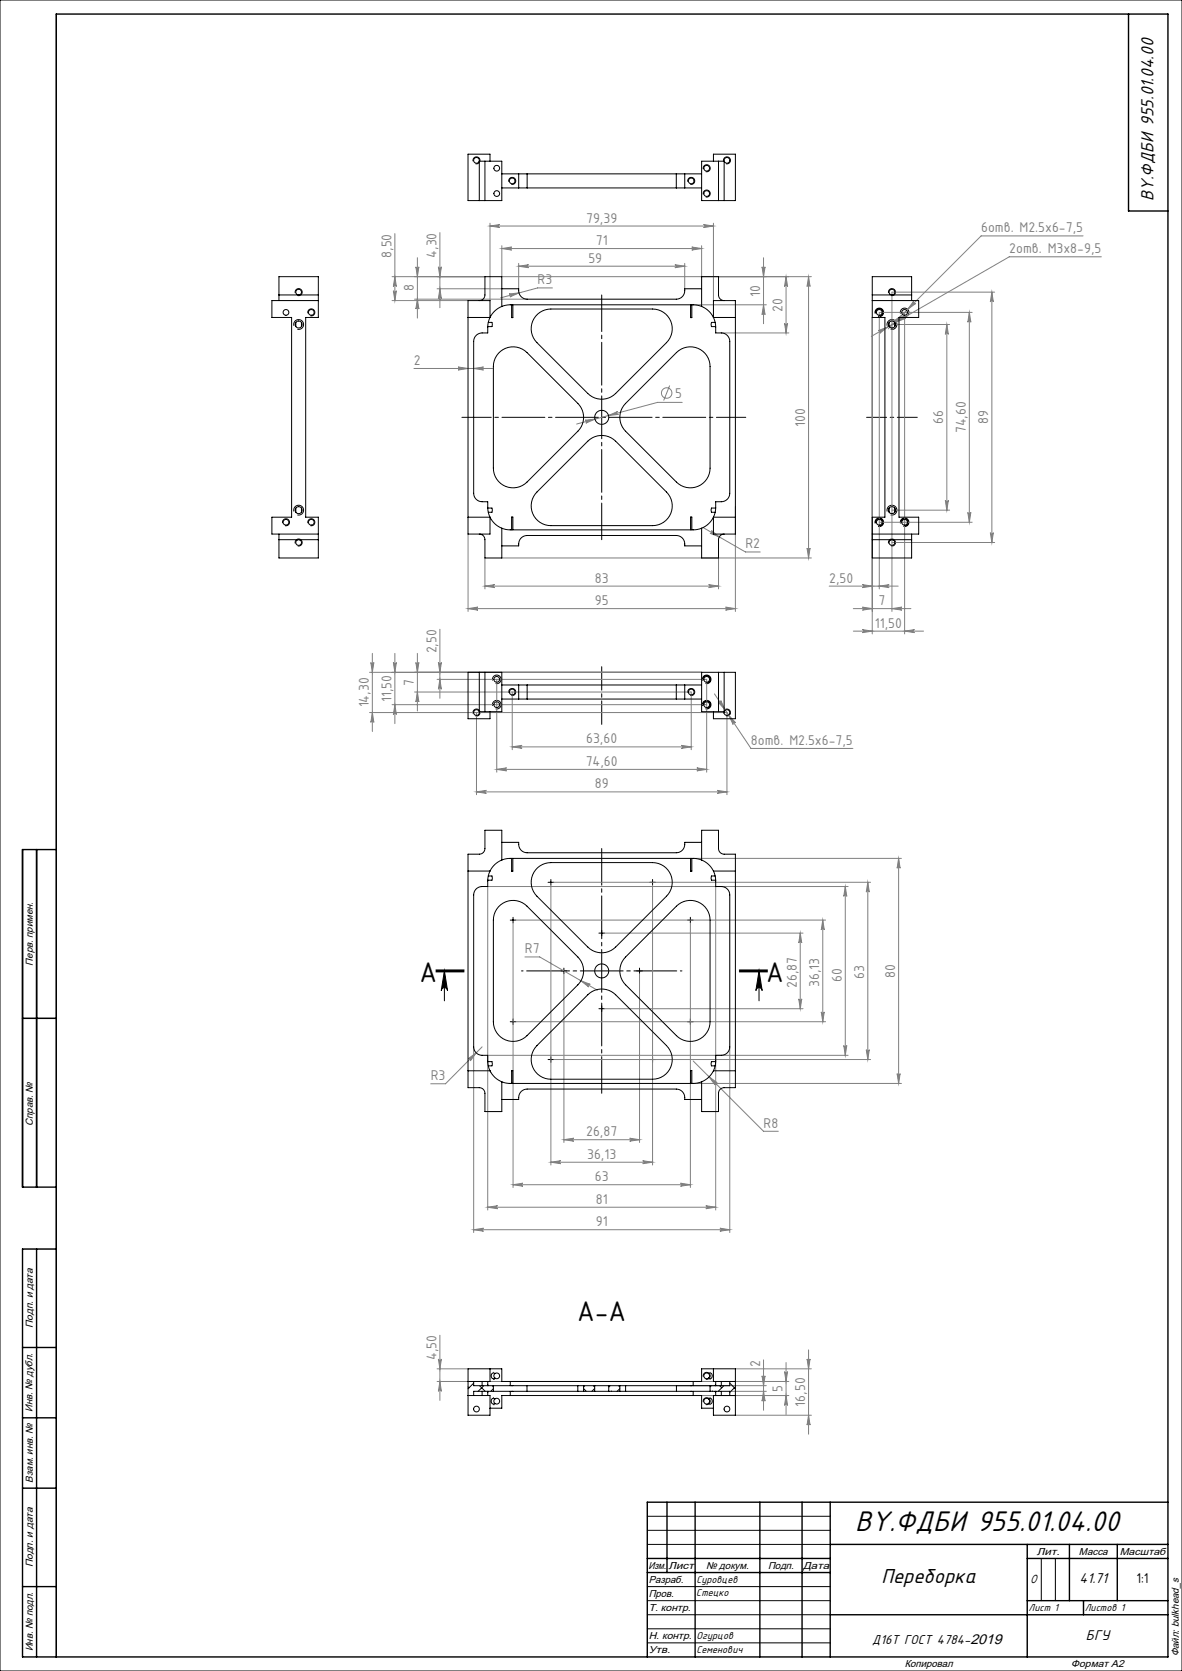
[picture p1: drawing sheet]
<svg xmlns="http://www.w3.org/2000/svg" width="420mm" height="594mm" viewBox="0 0 420 594" stroke-linecap="round" stroke-linejoin="round" font-family="sans-serif">
<g fill="none" stroke="#808080" stroke-width=".36">
<path d="M174.1 79.4v27.4M250 79.8l3.5 .6-3.5 .5a.54 .54 0 0 0 .5-.5 .54 .54 0 0 0-.5-.6zM253.5 79.4v27.4M139.3 98.4h33M140.3 98.4l.5 3.5a.54 .54 0 0 0-.5-.6 .54 .54 0 0 0-.5 .6zM140.3 83v23.8M147.8 94.9a.54 .54 0 0 0 .5 .5 .54 .54 0 0 0 .5-.5l-.5 3.5zM148.3 91.6v21.5M155.8 94.9a.54 .54 0 0 0 .5 .5 .54 .54 0 0 0 .5-.5l-.5 3.5zM156.3 82.7v26.7M174.1 80.4h79.4M174.1 80.4l3.5-.6a.54 .54 0 0 0-.5 .6 .54 .54 0 0 0 .5 .5z"/>
<path d="M178.3 88.3l3.5-.5a.54 .54 0 0 0-.5 .6 .54 .54 0 0 0 .5 .5zM178.3 87.4v10.9l110 .1M178.3 88.4h71M184.3 93.6v9M184.3 94.6h59M184.3 94.6l3.5-.5a.54 .54 0 0 0-.5 .5 .54 .54 0 0 0 .5 .6zM239.8 94.1l3.5 .5-3.5 .6a.54 .54 0 0 0 .5-.6 .54 .54 0 0 0-.5-.5zM243.3 93.6v9M245.8 87.8l3.5 .5-3.5 .6a.54 .54 0 0 0 .5-.5 .54 .54 0 0 0-.5-.6zM249.3 87.4v10.9M270.8 94.9a.54 .54 0 0 0 .5 .5 .54 .54 0 0 0 .5-.5l-.5 3.5zM271.3 91.6v23.5"/>
<path d="M279.3 98.4v19.9M279.3 98.4l.5 3.5a.54 .54 0 0 0-.5-.6 .54 .54 0 0 0-.5 .6zM287.3 98.4l.5 3.5a.54 .54 0 0 0-.5-.6 .54 .54 0 0 0-.5 .6zM287.3 98.4v99.9M384.9 83.9h-36.3l-33 33M391.3 91.3h-32.7l-49 28.3M139.3 106.8h27M139.8 103.3a.54 .54 0 0 0 .5 .6 .54 .54 0 0 0 .5-.6l-.5 3.5zM147.3 106.4h40M148.3 106.3l.5 3.6a.54 .54 0 0 0-.5-.6 .54 .54 0 0 0-.5 .6zM155.3 102.7h23M156.3 102.7l.5 3.5a.54 .54 0 0 0-.5-.6 .54 .54 0 0 0-.5 .6z"/>
<path d="M180.9 104.5l3.5-.4-3.2 1.5a.54 .54 0 0 0 .3-.7 .54 .54 0 0 0-.6-.4zM196.3 102.4h-5.3l-13.1 3.5M246.3 108.4h26M256.3 118.3h24M271.3 108.4l.5 3.5a.54 .54 0 0 0-.5-.6 .54 .54 0 0 0-.5 .6zM278.8 114.9a.54 .54 0 0 0 .5 .5 .54 .54 0 0 0 .5-.5l-.5 3.4zM309.9 112.9v112.5M312.1 117.5l3.3-1.3-2.7 2.2a.54 .54 0 0 0 .1-.7 .54 .54 0 0 0-.7-.2zM316.9 115.4h20.5M317.5 114.2l2.9-2.1-2.1 2.9a.54 .54 0 0 0-.1-.8 .54 .54 0 0 0-.7 0zM318.5 114.5l2.7-2.2a.54 .54 0 0 0-.2 .7 .54 .54 0 0 0 .8 .2zM321.4 111.1v114.3"/>
<path d="M324.6 107.1a.54 .54 0 0 0 0 .8 .54 .54 0 0 0 .8 0l-2.9 2.1zM336.4 115.4v66M336.4 115.4l.6 3.5a.54 .54 0 0 0-.6-.6 .54 .54 0 0 0-.5 .6zM344.4 111.1v74.6M344.4 111.1l.6 3.5a.54 .54 0 0 0-.6-.6 .54 .54 0 0 0-.5 .6zM345.4 111.1h-33v98.3M352.4 103.9l.6 3.5a.54 .54 0 0 0-.6-.6 .54 .54 0 0 0-.5 .6zM352.4 103.9v88.9M353.4 103.9h-36.5v113.4M147.1 131h27.9M162.8 130.5l3.5 .5-3.5 .5a.54 .54 0 0 0 .5-.5 .54 .54 0 0 0-.5-.5zM168.3 131l3.5-.5a.54 .54 0 0 0-.5 .5 .54 .54 0 0 0 .5 .5z"/>
<path d="M238 137.1l-2.2 5.3M207.9 149.4l3.5-.4-3.2 1.4a.54 .54 0 0 0 .3-.6 .54 .54 0 0 0-.6-.4zM216.2 147.7l3.3-1.4a.54 .54 0 0 0-.4 .6 .54 .54 0 0 0 .6 .4zM242.4 143h-8.8l-28.7 7.7M335.9 177.9a.54 .54 0 0 0 .5 .5 .54 .54 0 0 0 .6-.5l-.6 3.5zM166.3 189.9v27.5M172.3 198.4v10.9M178.3 198.3h110M249.7 187.5l15.2 8.7h5.2M252.8 188.6l2.8 2.2-3.3-1.2a.54 .54 0 0 0 .7-.2 .54 .54 0 0 0-.2-.8zM255.3 198.4v10.9M261.3 180.1v37.3"/>
<path d="M286.8 194.8a.54 .54 0 0 0 .5 .6 .54 .54 0 0 0 .5-.6l-.5 3.5zM312.4 185.7h33M316.9 181.4h20.5M316.9 192.8h36.5M343.9 182.1a.54 .54 0 0 0 .5 .6 .54 .54 0 0 0 .6-.6l-.6 3.5zM351.9 189.3a.54 .54 0 0 0 .5 .6 .54 .54 0 0 0 .6-.6l-.6 3.5zM166.3 216.4l3.5-.6a.54 .54 0 0 0-.5 .5 .54 .54 0 0 0 .5 .6zM166.3 216.4h95M172.3 208.4h83M172.3 208.4l3.5-.6a.54 .54 0 0 0-.5 .6 .54 .54 0 0 0 .5 .5zM251.8 207.8l3.5 .6-3.5 .5a.54 .54 0 0 0 .5-.5 .54 .54 0 0 0-.5-.6zM257.8 215.8l3.5 .6-3.5 .5a.54 .54 0 0 0 .5-.6 .54 .54 0 0 0-.5-.5z"/>
<path d="M294.6 208.4h24.6M303.2 216.4h20.5M306.4 207.8l3.5 .6-3.5 .5a.54 .54 0 0 0 .6-.5 .54 .54 0 0 0-.6-.6zM306.4 215.8l3.5 .6-3.5 .5a.54 .54 0 0 0 .5-.5 .54 .54 0 0 0-.5-.6zM312.4 208.4l3.5-.6a.54 .54 0 0 0-.5 .6 .54 .54 0 0 0 .5 .5zM316.9 216.4l3.5-.6a.54 .54 0 0 0-.5 .6 .54 .54 0 0 0 .5 .5zM131.3 239h118M131.8 235.5a.54 .54 0 0 0 .5 .5 .54 .54 0 0 0 .5-.5l-.5 3.5zM132.3 232.3v27.7M139.8 235.5a.54 .54 0 0 0 .5 .5 .54 .54 0 0 0 .5-.5l-.5 3.5zM140.3 232.3v24.9M147.8 235.5a.54 .54 0 0 0 .5 .5 .54 .54 0 0 0 .5-.5l-.5 3.5z"/>
<path d="M148.3 232.3v20.4M155.8 235.5a.54 .54 0 0 0 .5 .5 .54 .54 0 0 0 .5-.5l-.5 3.5zM156.3 223.7v24.5M303.2 224.4h25M306.4 223.8l3.5 .6-3.5 .5a.54 .54 0 0 0 .5-.5 .54 .54 0 0 0-.5-.6zM321.4 224.4l3.5-.6a.54 .54 0 0 0-.5 .6 .54 .54 0 0 0 .5 .5zM131.3 253.3h127v29.2M132.3 253.3l.5 3.5a.54 .54 0 0 0-.5-.5 .54 .54 0 0 0-.5 .5zM139.3 250.5h111.8M140.3 250.5l.5 3.5a.54 .54 0 0 0-.5-.5 .54 .54 0 0 0-.5 .5zM147.3 246h98.3v20.5M148.3 246l.5 3.5a.54 .54 0 0 0-.5-.5 .54 .54 0 0 0-.5 .5z"/>
<path d="M155.3 241.5h95.8v33M156.3 241.5l.5 3.5a.54 .54 0 0 0-.5-.5 .54 .54 0 0 0-.5 .5zM169.3 253.3v29.2M176.5 241.5v33M182 246v20.5M253.9 246.7l12.9 19.3h36.3M255.2 249.6a.54 .54 0 0 0 .8 .2 .54 .54 0 0 0 .1-.8l1.5 3.3zM259 254.3l2.4 2.6a.54 .54 0 0 0-.7-.1 .54 .54 0 0 0-.2 .7zM176.5 273.5h74.6M176.5 273.5l3.5-.5a.54 .54 0 0 0-.5 .5 .54 .54 0 0 0 .5 .5zM182 265.5l3.5-.5a.54 .54 0 0 0-.5 .5 .54 .54 0 0 0 .5 .5zM182 265.5h63.6"/>
<path d="M242.1 265l3.5 .5-3.5 .5a.54 .54 0 0 0 .5-.5 .54 .54 0 0 0-.5-.5zM247.6 273l3.5 .5-3.5 .5a.54 .54 0 0 0 .5-.5 .54 .54 0 0 0-.5-.5zM169.3 281.5l3.5-.5a.54 .54 0 0 0-.5 .5 .54 .54 0 0 0 .5 .5zM169.3 281.5h89M254.8 281l3.5 .5-3.5 .5a.54 .54 0 0 0 .5-.5 .54 .54 0 0 0-.5-.5zM195.7 314.6v99.5M196.8 313.6h112.5M231.9 314.6v99.5M246.3 305.1h74M254.3 315.2v114.9M300.4 315.1v60M300.4 315.1l.5 3.5a.54 .54 0 0 0-.5-.5 .54 .54 0 0 0-.6 .5z"/>
<path d="M301.4 315.1l-128.1 .1v114.9M308.4 313.6l.5 3.5a.54 .54 0 0 0-.5-.5 .54 .54 0 0 0-.6 .5zM308.4 313.6v63M319.3 305.1v80M319.3 305.1l.5 3.5a.54 .54 0 0 0-.5-.5 .54 .54 0 0 0-.5 .5zM182.3 328.1v94M183.3 327.1h110.1M214.8 331.7h70.6M245.3 328.1v94M284.4 331.7v26.9M284.4 331.7l.5 3.5a.54 .54 0 0 0-.5-.5 .54 .54 0 0 0-.6 .5zM292.4 327.1l.5 3.5a.54 .54 0 0 0-.5-.5 .54 .54 0 0 0-.6 .5z"/>
<path d="M292.4 327.1v36.1M186.5 340.2h5.3l20.5 11.8M200.4 346.1v60M206.4 348.6l3.3 1.3a.54 .54 0 0 0-.7 .2 .54 .54 0 0 0 .2 .8zM214.8 358.6h70.6M227.2 346.1v60M283.8 355.1a.54 .54 0 0 0 .6 .5 .54 .54 0 0 0 .5-.5l-.5 3.5zM291.8 359.7a.54 .54 0 0 0 .6 .5 .54 .54 0 0 0 .5-.5l-.5 3.5zM166.3 376.4l2.9-2.1-2.1 2.8a.54 .54 0 0 0 0-.7 .54 .54 0 0 0-.8 0zM168.3 372.1v66M171.3 372.1l-13 13.2h-5.3M173.3 375.1h128.1"/>
<path d="M183.3 363.2h110.1M196.8 376.6h112.5M246.3 377.1l25 25h5.3M259.3 372.1v66M299.8 371.6a.54 .54 0 0 0 .6 .5 .54 .54 0 0 0 .5-.5l-.5 3.5zM307.8 373.1a.54 .54 0 0 0 .6 .5 .54 .54 0 0 0 .5-.5l-.5 3.5zM246.3 385.1h74M252 382.8l2.8 2.1a.54 .54 0 0 0-.7 0 .54 .54 0 0 0 0 .7zM318.8 381.6a.54 .54 0 0 0 .5 .5 .54 .54 0 0 0 .5-.5l-.5 3.5zM195.7 413.1h36.2M195.7 413.1l3.5-.5a.54 .54 0 0 0-.5 .5 .54 .54 0 0 0 .5 .6zM200.4 405.1h26.8"/>
<path d="M200.4 405.1l3.5-.5a.54 .54 0 0 0-.5 .5 .54 .54 0 0 0 .5 .6zM223.7 404.6l3.5 .5-3.5 .6a.54 .54 0 0 0 .6-.6 .54 .54 0 0 0-.6-.5zM228.4 412.6l3.5 .5-3.5 .6a.54 .54 0 0 0 .5-.6 .54 .54 0 0 0-.5-.5zM168.3 437.1h91M168.3 437.1l3.5-.5a.54 .54 0 0 0-.5 .5 .54 .54 0 0 0 .5 .6zM173.3 429.1h81M173.3 429.1l3.5-.5a.54 .54 0 0 0-.5 .5 .54 .54 0 0 0 .5 .6zM182.3 421.1h63M182.3 421.1l3.5-.5a.54 .54 0 0 0-.5 .5 .54 .54 0 0 0 .5 .6zM241.8 420.6l3.5 .5-3.5 .6a.54 .54 0 0 0 .5-.6 .54 .54 0 0 0-.5-.5zM250.8 428.6l3.5 .5-3.5 .6a.54 .54 0 0 0 .5-.6 .54 .54 0 0 0-.5-.5zM255.8 436.6l3.5 .5-3.5 .6a.54 .54 0 0 0 .5-.6 .54 .54 0 0 0-.5-.5z"/>
<path d="M156.3 474.6v23.2M287.3 479.9v29.9M155.3 486.6h11M155.3 491.1h23M155.8 483.1a.54 .54 0 0 0 .5 .5 .54 .54 0 0 0 .5-.5l-.5 3.5zM156.3 491.1l.5 3.5a.54 .54 0 0 0-.5-.5 .54 .54 0 0 0-.5 .5zM240.4 492.6h31.9M249.3 496.1h31M249.3 491.1h31M259.3 494.6h13M261.3 486.6h27M270.8 489.1a.54 .54 0 0 0 .5 .5 .54 .54 0 0 0 .5-.5l-.5 3.5z"/>
<path d="M271.3 494.6l.5 3.5a.54 .54 0 0 0-.5-.5 .54 .54 0 0 0-.5 .5zM271.3 483.4v17.9M278.8 487.6a.54 .54 0 0 0 .5 .5 .54 .54 0 0 0 .5-.5l-.5 3.5zM279.3 484.3v18.5M279.3 496.1l.5 3.5a.54 .54 0 0 0-.5-.5 .54 .54 0 0 0-.5 .5zM286.8 483.1a.54 .54 0 0 0 .5 .5 .54 .54 0 0 0 .5-.5l-.5 3.5zM261.3 503.1h27M287.3 503.1l.5 3.5a.54 .54 0 0 0-.5-.5 .54 .54 0 0 0-.5 .5z"/>
<circle cx="236.9" cy="139.7" r="1.86"/>
</g>
<g fill="none" stroke="#000" stroke-width=".36">
<path d="M0 0h420v594h-420zM20 5v584M170.3 57.8l-.8 .4h-.5M170.5 57.3a1.25 1.25 0 0 0-1.2-1.5 1.25 1.25 0 0 0-1.2 1.5M257.1 57.3a1.25 1.25 0 0 1 1.1-1.5 1.25 1.25 0 0 1 1.4 1.3 1.25 1.25 0 0 1-1.6 1.1M180.8 64.6a1.25 1.25 0 0 1 1.1-1.5 1.25 1.25 0 0 1 1.4 1.3 1.25 1.25 0 0 1-1.6 1.1M244.4 64.6a1.25 1.25 0 0 1 1.1-1.5 1.25 1.25 0 0 1 1.4 1.3 1.25 1.25 0 0 1-1.6 1.1M249.9 60.1a1.25 1.25 0 0 1 1.1-1.5 1.25 1.25 0 0 1 1.4 1.3 1.25 1.25 0 0 1-1.6 1.1M249.9 69.1a1.25 1.25 0 0 1 1.1-1.5 1.25 1.25 0 0 1 1.3 1.3 1.25 1.25 0 0 1-1.5 1.1M104.4 115.8a1.75 1.75 0 0 1 1.6-2.2 1.75 1.75 0 0 1 1.9 1.9 1.75 1.75 0 0 1-2.2 1.5M104.9 104.2a1.25 1.25 0 0 1 1.1-1.6 1.25 1.25 0 0 1 1.4 1.4 1.25 1.25 0 0 1-1.6 1.1M109.4 111.4a1.25 1.25 0 0 1 1.1-1.6 1.25 1.25 0 0 1 1.4 1.4 1.25 1.25 0 0 1-1.6 1.1"/>
<path d="M311 111.4a1.53 1.53 0 0 1 1.3-1.9 1.53 1.53 0 0 1 1.7 1.7 1.53 1.53 0 0 1-2 1.3M311.2 111.4a1.25 1.25 0 0 1 1.1-1.6 1.25 1.25 0 0 1 1.4 1.4 1.25 1.25 0 0 1-1.6 1.1M315.2 115.8a1.75 1.75 0 0 1 1.6-2.2 1.75 1.75 0 0 1 1.9 1.9 1.75 1.75 0 0 1-2.2 1.5M315.7 104.2a1.25 1.25 0 0 1 1.1-1.6 1.25 1.25 0 0 1 1.4 1.4 1.25 1.25 0 0 1-1.6 1.1M320 111.4a1.52 1.52 0 0 1 1.3-1.9 1.52 1.52 0 0 1 1.7 1.7 1.52 1.52 0 0 1-2 1.3M100.4 186a1.25 1.25 0 0 1 1.1-1.6 1.25 1.25 0 0 1 1.4 1.4 1.25 1.25 0 0 1-1.6 1.1M104.4 181.8a1.75 1.75 0 0 1 1.6-2.2 1.75 1.75 0 0 1 1.9 1.9 1.75 1.75 0 0 1-2.2 1.5M104.9 193.2a1.25 1.25 0 0 1 1.1-1.6 1.25 1.25 0 0 1 1.4 1.4 1.25 1.25 0 0 1-1.6 1.1M109.4 186a1.25 1.25 0 0 1 1.1-1.6 1.25 1.25 0 0 1 1.4 1.4 1.25 1.25 0 0 1-1.6 1.1M311 186.1a1.52 1.52 0 0 1 1.3-2 1.52 1.52 0 0 1 1.7 1.7 1.52 1.52 0 0 1-2 1.3M311.2 186a1.25 1.25 0 0 1 1.1-1.6 1.25 1.25 0 0 1 1.4 1.4 1.25 1.25 0 0 1-1.6 1.1M315.2 181.8a1.75 1.75 0 0 1 1.6-2.2 1.75 1.75 0 0 1 1.9 1.9 1.75 1.75 0 0 1-2.2 1.5"/>
<path d="M315.7 193.2a1.25 1.25 0 0 1 1.1-1.6 1.25 1.25 0 0 1 1.4 1.4 1.25 1.25 0 0 1-1.6 1.1M320 186.1a1.52 1.52 0 0 1 1.3-2 1.52 1.52 0 0 1 1.7 1.7 1.52 1.52 0 0 1-2 1.3M320.2 186a1.25 1.25 0 0 1 1.1-1.6 1.25 1.25 0 0 1 1.4 1.4 1.25 1.25 0 0 1-1.6 1.1M168.1 253.6a1.25 1.25 0 0 1 1.1-1.6 1.25 1.25 0 0 1 1.4 1.4 1.25 1.25 0 0 1-1.6 1.1M175 241.9a1.52 1.52 0 0 1 1.4-1.9 1.52 1.52 0 0 1 1.6 1.6 1.52 1.52 0 0 1-1.9 1.4M175 250.9a1.53 1.53 0 0 1 1.4-1.9 1.53 1.53 0 0 1 1.6 1.6 1.53 1.53 0 0 1-1.9 1.4M180.8 246.3a1.25 1.25 0 0 1 1.1-1.6 1.25 1.25 0 0 1 1.4 1.4 1.25 1.25 0 0 1-1.6 1.1M244.4 246.3a1.25 1.25 0 0 1 1.1-1.6 1.25 1.25 0 0 1 1.4 1.4 1.25 1.25 0 0 1-1.6 1.1M249.6 241.9a1.52 1.52 0 0 1 1.4-1.9 1.52 1.52 0 0 1 1.6 1.6 1.52 1.52 0 0 1-1.9 1.4M249.6 250.9a1.52 1.52 0 0 1 1.4-1.9 1.52 1.52 0 0 1 1.6 1.6 1.52 1.52 0 0 1-1.9 1.4M249.9 250.8a1.25 1.25 0 0 1 1.1-1.6 1.25 1.25 0 0 1 1.4 1.4 1.25 1.25 0 0 1-1.6 1.1M249.9 241.8a1.25 1.25 0 0 1 1.1-1.6 1.25 1.25 0 0 1 1.4 1.4 1.25 1.25 0 0 1-1.6 1.1"/>
<path d="M257.1 253v.6M257.3 252.5a1.25 1.25 0 0 1 2.2 .4 1.25 1.25 0 0 1-1.5 1.6M194.7 313.6h2M195.7 312.6v2M230.9 313.6h2M231.9 312.6v2M181.3 327.1h2M182.3 326.1v2M212.8 331.7h2M213.8 330.7v2M244.3 327.1h2M245.3 326.1v2"/>
<path d="M154.9 345.5h10zM154.9 345.1h10M154.9 344.8h10M157.9 345.1l1.1 7a1.12 1.12 0 0 0-1.1-1 1.12 1.12 0 0 0-1.1 1zM157.9 345.1v10.7M199.4 345.1h2M200.4 344.1v2M212.8 358.6h2M213.8 357.6v2M226.2 345.1h2M227.2 344.1v2M262.7 345.1h10"/>
<path d="M262.7 344.8h10M262.7 345.5h10M269.7 345.1v10.7M269.7 345.1l1.1 7a1.12 1.12 0 0 0-1.1-1 1.12 1.12 0 0 0-1.1 1zM8 362h12M181.3 363.2h2M182.3 362.2v2M194.7 376.6h2M195.7 375.6v2M230.9 376.6h2M231.9 375.6v2M244.3 363.2h2"/>
<path d="M245.3 362.2v2M174.4 381.2h.1M253.2 381.2h.1M175.3 490.3h.1M175.3 499.3h.1M175.3 487.8h.1M175.3 496.8h.1M249.9 498.4a1.25 1.25 0 0 1 1.1-1.6 1.25 1.25 0 0 1 1.4 1.4 1.25 1.25 0 0 1-1.6 1.1M249.9 489.4a1.25 1.25 0 0 1 1.1-1.6 1.25 1.25 0 0 1 1.4 1.4 1.25 1.25 0 0 1-1.6 1.1M252.3 487.8h.1M252.3 490.3h.1M252.3 496.8h.1"/>
<path d="M252.3 499.3h.1M230 539h65M230 544h65M230 549h65M370 554v15M375 554v15M230 564h65M230 569h65M230 579h65M230 574h65M230 584h65"/>
</g>
<path d="M213.8 257.5v-20.5" fill="none" stroke="#000" stroke-width=".36" stroke-dasharray="15.2 1.3 1.3 1.3" stroke-dashoffset="6.9"/>
<path d="M213.8 191.9v-87M213.8 301.6v87" fill="none" stroke="#000" stroke-width=".36" stroke-dasharray="15.2 1.3 1.3 1.3" stroke-dashoffset="2.2"/>
<path d="M164.1 148.4h100.9" fill="none" stroke="#000" stroke-width=".36" stroke-dasharray="15.2 1.3 1.3 1.3" stroke-dashoffset="4.8"/>
<path d="M325.9 148.4h-18" fill="none" stroke="#000" stroke-width=".36" stroke-dasharray="15.2 1.3 1.3 1.3" stroke-dashoffset="8.1"/>
<path d="M242.3 345.1h-57" fill="none" stroke="#000" stroke-width=".36" stroke-dasharray="15.2 1.3 1.3 1.3" stroke-dashoffset="-1.8"/>
<g fill="none" stroke="#000" stroke-width=".5">
<path d="M401 5v70h14M13 302v120M20 302h-12v120h12M8 362h12M13 444v145M20 444h-12v145h407v-584h-395v584M8 479h12M8 504h12M8 529h12M237 534v25M247 534v55M270 534v55"/>
<path d="M285 534v55M295 534v55M415 534h-185v55M230 554h65M230 559h65M295 549h120M365 549v40M365 554h50M380 549v20M397 549v20M8 564h12M295 574h120"/>
<path d="M365 569h50M385 569v5"/>
</g>
<path d="M269.7 345.1l1.1 7a1.12 1.12 0 0 0-1.1-1 1.12 1.12 0 0 0-1.1 1zM157.9 345.1l1.1 7a1.12 1.12 0 0 0-1.1-1 1.12 1.12 0 0 0-1.1 1z" fill="#000"/>
<g fill="#808080">
<path d="M207.9 149.4a.54 .54 0 0 1 .6 .4 .54 .54 0 0 1-.3 .6l3.2-1.4zM216.2 147.7l3.5-.4a.54 .54 0 0 1-.6-.4 .54 .54 0 0 1 .4-.6zM180.9 104.5a.54 .54 0 0 1 .6 .4 .54 .54 0 0 1-.3 .7l3.2-1.5zM178.3 88.3l3.5-.5a.54 .54 0 0 0-.5 .6 .54 .54 0 0 0 .5 .5zM245.8 87.8l3.5 .5-3.5 .6a.54 .54 0 0 0 .5-.5 .54 .54 0 0 0-.5-.6zM162.8 130.5l3.5 .5-3.5 .5a.54 .54 0 0 0 .5-.5 .54 .54 0 0 0-.5-.5zM168.3 131l3.5-.5a.54 .54 0 0 0-.5 .5 .54 .54 0 0 0 .5 .5zM252.8 188.6a.54 .54 0 0 1 .2 .8 .54 .54 0 0 1-.7 .2l3.3 1.2zM166.3 216.4l3.5-.6a.54 .54 0 0 0-.5 .5 .54 .54 0 0 0 .5 .6zM257.8 215.8l3.5 .6-3.5 .5a.54 .54 0 0 0 .5-.6 .54 .54 0 0 0-.5-.5zM312.1 117.5a.54 .54 0 0 1 .7 .2 .54 .54 0 0 1-.1 .7l2.7-2.2zM318.5 114.5l3.3-1.3a.54 .54 0 0 1-.8-.2 .54 .54 0 0 1 .2-.7zM317.5 114.2a.54 .54 0 0 1 .7 0 .54 .54 0 0 1 .1 .8l2.1-2.9zM324.6 107.1l-2.1 2.9 2.9-2.1a.54 .54 0 0 1-.8 0 .54 .54 0 0 1 0-.8zM255.2 249.6l2.4 2.7-1.5-3.3a.54 .54 0 0 1-.2 .8 .54 .54 0 0 1-.7-.2zM259 254.3l1.5 3.2a.54 .54 0 0 1 .2-.7 .54 .54 0 0 1 .7 .1zM182 265.5l3.5-.5a.54 .54 0 0 0-.5 .5 .54 .54 0 0 0 .5 .5zM242.1 265l3.5 .5-3.5 .5a.54 .54 0 0 0 .5-.5 .54 .54 0 0 0-.5-.5zM169.3 281.5l3.5-.5a.54 .54 0 0 0-.5 .5 .54 .54 0 0 0 .5 .5zM254.8 281l3.5 .5-3.5 .5a.54 .54 0 0 0 .5-.5 .54 .54 0 0 0-.5-.5zM252 382.8l2.1 2.8a.54 .54 0 0 1 0-.7 .54 .54 0 0 1 .7 0zM173.3 429.1l3.5-.5a.54 .54 0 0 0-.5 .5 .54 .54 0 0 0 .5 .6zM250.8 428.6l3.5 .5-3.5 .6a.54 .54 0 0 0 .5-.6 .54 .54 0 0 0-.5-.5zM166.3 376.4a.54 .54 0 0 1 .8 0 .54 .54 0 0 1 0 .7l2.1-2.8zM168.3 437.1l3.5-.5a.54 .54 0 0 0-.5 .5 .54 .54 0 0 0 .5 .6zM255.8 436.6l3.5 .5-3.5 .6a.54 .54 0 0 0 .5-.6 .54 .54 0 0 0-.5-.5zM206.4 348.6l2.8 2.3a.54 .54 0 0 1-.2-.8 .54 .54 0 0 1 .7-.2zM195.7 413.1l3.5-.5a.54 .54 0 0 0-.5 .5 .54 .54 0 0 0 .5 .6zM228.4 412.6l3.5 .5-3.5 .6a.54 .54 0 0 0 .5-.6 .54 .54 0 0 0-.5-.5zM200.4 405.1l3.5-.5a.54 .54 0 0 0-.5 .5 .54 .54 0 0 0 .5 .6zM223.7 404.6l3.5 .5-3.5 .6a.54 .54 0 0 0 .6-.6 .54 .54 0 0 0-.6-.5zM182.3 421.1l3.5-.5a.54 .54 0 0 0-.5 .5 .54 .54 0 0 0 .5 .6zM241.8 420.6l3.5 .5-3.5 .6a.54 .54 0 0 0 .5-.6 .54 .54 0 0 0-.5-.5z"/>
<path d="M174.1 80.4l3.5-.6a.54 .54 0 0 0-.5 .6 .54 .54 0 0 0 .5 .5zM250 79.8l3.5 .6-3.5 .5a.54 .54 0 0 0 .5-.5 .54 .54 0 0 0-.5-.6z"/>
<path d="M306.4 215.8l3.5 .6-3.5 .5a.54 .54 0 0 0 .5-.5 .54 .54 0 0 0-.5-.6zM316.9 216.4l3.5-.6a.54 .54 0 0 0-.5 .6 .54 .54 0 0 0 .5 .5zM306.4 223.8l3.5 .6-3.5 .5a.54 .54 0 0 0 .5-.5 .54 .54 0 0 0-.5-.6zM321.4 224.4l3.5-.6a.54 .54 0 0 0-.5 .6 .54 .54 0 0 0 .5 .5z"/>
<path d="M176.5 273.5l3.5-.5a.54 .54 0 0 0-.5 .5 .54 .54 0 0 0 .5 .5zM247.6 273l3.5 .5-3.5 .5a.54 .54 0 0 0 .5-.5 .54 .54 0 0 0-.5-.5z"/>
<path d="M312.4 208.4l3.5-.6a.54 .54 0 0 0-.5 .6 .54 .54 0 0 0 .5 .5zM306.4 207.8l3.5 .6-3.5 .5a.54 .54 0 0 0 .6-.5 .54 .54 0 0 0-.6-.6z"/>
<path d="M287.3 503.1l.5 3.5a.54 .54 0 0 0-.5-.5 .54 .54 0 0 0-.5 .5zM286.8 483.1a.54 .54 0 0 0 .5 .5 .54 .54 0 0 0 .5-.5l-.5 3.5z"/>
<path d="M318.8 381.6a.54 .54 0 0 0 .5 .5 .54 .54 0 0 0 .5-.5l-.5 3.5zM319.3 305.1l.5 3.5a.54 .54 0 0 0-.5-.5 .54 .54 0 0 0-.5 .5z"/>
<path d="M335.9 177.9a.54 .54 0 0 0 .5 .5 .54 .54 0 0 0 .6-.5l-.6 3.5zM336.4 115.4l.6 3.5a.54 .54 0 0 0-.6-.6 .54 .54 0 0 0-.5 .6zM299.8 371.6a.54 .54 0 0 0 .6 .5 .54 .54 0 0 0 .5-.5l-.5 3.5zM300.4 315.1l.5 3.5a.54 .54 0 0 0-.5-.5 .54 .54 0 0 0-.6 .5zM283.8 355.1a.54 .54 0 0 0 .6 .5 .54 .54 0 0 0 .5-.5l-.5 3.5zM284.4 331.7l.5 3.5a.54 .54 0 0 0-.5-.5 .54 .54 0 0 0-.6 .5zM279.3 496.1l.5 3.5a.54 .54 0 0 0-.5-.5 .54 .54 0 0 0-.5 .5zM278.8 487.6a.54 .54 0 0 0 .5 .5 .54 .54 0 0 0 .5-.5l-.5 3.5zM156.3 491.1l.5 3.5a.54 .54 0 0 0-.5-.5 .54 .54 0 0 0-.5 .5zM155.8 483.1a.54 .54 0 0 0 .5 .5 .54 .54 0 0 0 .5-.5l-.5 3.5z"/>
<path d="M343.9 182.1a.54 .54 0 0 0 .5 .6 .54 .54 0 0 0 .6-.6l-.6 3.5zM344.4 111.1l.6 3.5a.54 .54 0 0 0-.6-.6 .54 .54 0 0 0-.5 .6z"/>
<path d="M132.3 253.3l.5 3.5a.54 .54 0 0 0-.5-.5 .54 .54 0 0 0-.5 .5zM131.8 235.5a.54 .54 0 0 0 .5 .5 .54 .54 0 0 0 .5-.5l-.5 3.5zM140.3 250.5l.5 3.5a.54 .54 0 0 0-.5-.5 .54 .54 0 0 0-.5 .5zM139.8 235.5a.54 .54 0 0 0 .5 .5 .54 .54 0 0 0 .5-.5l-.5 3.5zM148.3 246l.5 3.5a.54 .54 0 0 0-.5-.5 .54 .54 0 0 0-.5 .5zM147.8 235.5a.54 .54 0 0 0 .5 .5 .54 .54 0 0 0 .5-.5l-.5 3.5z"/>
<path d="M140.3 98.4l.5 3.5a.54 .54 0 0 0-.5-.6 .54 .54 0 0 0-.5 .6zM139.8 103.3a.54 .54 0 0 0 .5 .6 .54 .54 0 0 0 .5-.6l-.5 3.5z"/>
<path d="M287.3 98.4l.5 3.5a.54 .54 0 0 0-.5-.6 .54 .54 0 0 0-.5 .6zM286.8 194.8a.54 .54 0 0 0 .5 .6 .54 .54 0 0 0 .5-.6l-.5 3.5z"/>
<path d="M155.8 94.9a.54 .54 0 0 0 .5 .5 .54 .54 0 0 0 .5-.5l-.5 3.5zM156.3 102.7l.5 3.5a.54 .54 0 0 0-.5-.6 .54 .54 0 0 0-.5 .6zM147.8 94.9a.54 .54 0 0 0 .5 .5 .54 .54 0 0 0 .5-.5l-.5 3.5zM148.3 106.3l.5 3.6a.54 .54 0 0 0-.5-.6 .54 .54 0 0 0-.5 .6zM270.8 94.9a.54 .54 0 0 0 .5 .5 .54 .54 0 0 0 .5-.5l-.5 3.5zM271.3 108.4l.5 3.5a.54 .54 0 0 0-.5-.6 .54 .54 0 0 0-.5 .6zM352.4 103.9l.6 3.5a.54 .54 0 0 0-.6-.6 .54 .54 0 0 0-.5 .6zM351.9 189.3a.54 .54 0 0 0 .5 .6 .54 .54 0 0 0 .6-.6l-.6 3.5zM292.4 327.1l.5 3.5a.54 .54 0 0 0-.5-.5 .54 .54 0 0 0-.6 .5zM291.8 359.7a.54 .54 0 0 0 .6 .5 .54 .54 0 0 0 .5-.5l-.5 3.5zM308.4 313.6l.5 3.5a.54 .54 0 0 0-.5-.5 .54 .54 0 0 0-.6 .5zM307.8 373.1a.54 .54 0 0 0 .6 .5 .54 .54 0 0 0 .5-.5l-.5 3.5zM270.8 489.1a.54 .54 0 0 0 .5 .5 .54 .54 0 0 0 .5-.5l-.5 3.5zM271.3 494.6l.5 3.5a.54 .54 0 0 0-.5-.5 .54 .54 0 0 0-.5 .5z"/>
<path d="M279.3 98.4l.5 3.5a.54 .54 0 0 0-.5-.6 .54 .54 0 0 0-.5 .6zM278.8 114.9a.54 .54 0 0 0 .5 .5 .54 .54 0 0 0 .5-.5l-.5 3.4z"/>
<path d="M155.8 235.5a.54 .54 0 0 0 .5 .5 .54 .54 0 0 0 .5-.5l-.5 3.5zM156.3 241.5l.5 3.5a.54 .54 0 0 0-.5-.5 .54 .54 0 0 0-.5 .5z"/>
<path d="M184.3 94.6l3.5-.5a.54 .54 0 0 0-.5 .5 .54 .54 0 0 0 .5 .6zM239.8 94.1l3.5 .5-3.5 .6a.54 .54 0 0 0 .5-.6 .54 .54 0 0 0-.5-.5z"/>
<path d="M172.3 208.4l3.5-.6a.54 .54 0 0 0-.5 .6 .54 .54 0 0 0 .5 .5zM251.8 207.8l3.5 .6-3.5 .5a.54 .54 0 0 0 .5-.5 .54 .54 0 0 0-.5-.6z"/>
</g>
<g fill="none" stroke="#000" stroke-width=".36">
<path d="M172.3 57.3h-2v14M172.3 57.3v14M172.3 57.3h6v14h-6M174.1 57.3v-2.5h-7.8v16.5h4M253.5 57.3v-2.5h7.8v16.5h-4M255.3 57.3h2v14M255.3 57.3v14M255.3 57.3h-6v14h6M170.3 71.3h2M178.3 61.8h6M178.3 66.8h6M184.3 61.8h3"/>
<path d="M184.3 66.8h3M184.3 61.8v5M187.3 61.8h53M187.3 66.8h53M187.3 61.8v5M240.3 61.8h3M240.3 66.8h3M240.3 61.8v5M243.3 61.8v5M243.3 61.8h6M243.3 66.8h6M255.3 71.3h2"/>
<path d="M99.1 104.8v2M99.1 104.8v-6.4h14v6.4M99.1 104.8h14M105.1 114.6v1.5M105.9 104.8a1.02 1.02 0 0 1-.6-1.5 1.02 1.02 0 0 1 1.7 0 1.02 1.02 0 0 1-.7 1.5M107.1 114.6v1.5M113.1 104.8v2M113.1 106.8h-16.5v6.1h7v71h-7v6h16.5M113.1 106.8v6.1h-4.5v71h4.5v6M166.3 112.9h7.8M170.3 106.9a2 2 0 0 0 2-2v-6.5h6v10.5M173.5 114.6h1.3l.2 .7-.2 .8h-1.5"/>
<path d="M174.1 112.9l-.7 2.1-.1 3.3a4.1 4.1 0 0 0-4.5 1.4l-.5 1.6v54.1a3 3 0 0 0 3 3h2l.1 3.3 .7 2.2M174.1 112.9v-6h-7.8v83h7.8v-6M178.3 108.9a8 8 0 0 0-4.2 4M178.3 102.7h6a3.1 3.1 0 0 0 3 3.7h53a3.1 3.1 0 0 0 3-3.7h6M178.3 108.9l3-.5h65l3 .5M181.8 108.4l.1 4.5h.3v-4.5M191 111.7a7.1 7.1 0 0 1 4.7-1.9h36.2a7 7 0 0 1 6.4 4.4 7 7 0 0 1-1.5 7.6l-18 18.1a7 7 0 0 1-9.9 0l-18.1-18.1a7 7 0 0 1 .2-10.1zM245.4 108.4l.1 4.5h.3v-4.5M249.3 108.9a8 8 0 0 1 4.2 4M253.5 112.9l.8 2.6v2.8a4.1 4.1 0 0 1 4.5 1.4l.5 1.6v54.1a3 3 0 0 1-3 3h-2v2.9l-.8 2.6M253.5 112.9v-6h7.8v83h-7.8v-6M253.5 112.9h7.8"/>
<path d="M254.1 114.6h-1.3l-.1 .7 .1 .8h1.5M257.3 106.9a2 2 0 0 1-2-2v-6.5h-6v10.5M309.9 104.8v2M309.9 106.8h16.5v6.1h-7v71h7v6h-16.5M309.9 106.8v6.1h4.5v71h-4.5v6M309.9 104.8v-6.4h14v6.4M309.9 104.8h14M315.9 114.6v1.5M316.7 104.8a1.02 1.02 0 0 1-.6-1.5 1.02 1.02 0 0 1 1.7 0 1.02 1.02 0 0 1-.6 1.5M317.9 114.6v1.5M323.9 104.8v2M177.1 125.6a7 7 0 0 1 10.2-.3l18 18.1a7 7 0 0 1 0 9.9l-18 18.1a7 7 0 0 1-7.7 1.5 7 7 0 0 1-4.3-6.5v-36.1a7 7 0 0 1 1.8-4.7z"/>
<path d="M240.4 125.3a7 7 0 0 1 7.6-1.5 7 7 0 0 1 4.3 6.5v36.1a7 7 0 0 1-4.3 6.5 7 7 0 0 1-7.6-1.5l-18.1-18.1a7 7 0 0 1 0-9.9zM190.8 174.9l18.1-18.1a7 7 0 0 1 9.9 0l18 18.1a7 7 0 0 1 1.5 7.6 7 7 0 0 1-6.4 4.4h-36.2a7 7 0 0 1-6.4-4.4 7 7 0 0 1 1.5-7.6zM99.1 189.9v2M99.1 191.9v6.4h14v-6.4M99.1 191.9h14M105.1 180.6v1.5M105.9 191.9a1.02 1.02 0 0 0-.6 1.5 1.02 1.02 0 0 0 1.7 0 1.02 1.02 0 0 0-.7-1.5M107.1 180.6v1.5M113.1 189.9v2M166.3 183.9h7.8M173.3 180.6h1.5l.2 .7-.2 .8h-1.3M174.1 183.9a8 8 0 0 0 4.2 3.9"/>
<path d="M178.3 187.8v10.6h-6v-6.5a2 2 0 0 0-2-2M178.3 194.1h6a3.1 3.1 0 0 1 3-3.7h53a3.1 3.1 0 0 1 3 3.7h6M178.3 187.8l3 .6h65l3-.6M181.8 188.4l.1-4.6h.3v4.6M245.4 188.4l.1-4.6h.3v4.6M249.3 187.8v10.6h6v-6.5a2 2 0 0 1 2-2M253.5 183.9a8 8 0 0 1-4.2 3.9M253.5 183.9h7.8M254.3 180.6h-1.5l-.1 .7 .1 .8h1.3M309.9 189.9v2M309.9 191.9v6.4h14v-6.4M309.9 191.9h14"/>
<path d="M315.9 180.6v1.5M316.7 191.9a1.02 1.02 0 0 0-.6 1.5 1.02 1.02 0 0 0 1.7 0 1.02 1.02 0 0 0-.6-1.5M317.9 180.6v1.5M323.9 189.9v2M170.3 239v14h2M170.3 239h2M170.3 239h-4v16.5h7.8v-2.5M172.3 239v14M172.3 239h6v14h-6M255.3 239h2M255.3 239v14M255.3 239h-6v14h6"/>
<path d="M257.3 239v14h-2M257.3 239h4v16.5h-7.8v-2.5M178.3 248.5h6M178.3 243.5h6M184.3 248.5h3M184.3 243.5h3M184.3 243.5v5M187.3 243.5v5M187.3 248.5h53M187.3 243.5h53M240.3 248.5h3M240.3 243.5h3"/>
<path d="M240.3 243.5v5M243.3 243.5v5M243.3 248.5h6M243.3 243.5h6M178.3 299.4h6a3.1 3.1 0 0 0 3 3.7h53a3.1 3.1 0 0 0 3-3.7h6M166.3 309.6h7.8M173.5 311.4h1.3l.2 .8-.2 .7h-1.5M174.1 309.6l-.7 2.2-.1 3.3a4.1 4.1 0 0 0-4.5 1.4l-.5 1.6v54a3 3 0 0 0 3 3h2l.1 3.4 .7 2.1M178.3 305.7v-10.6h-6v6.5a2 2 0 0 1-2 2h-4v83h4a2 2 0 0 1 2 2v6.5h6v-10.5M178.3 305.7a8 8 0 0 0-4.2 3.9M178.3 305.7l3-.6h65l3 .6M181.8 305.1l.1 4.6h.3v-4.6"/>
<path d="M191 308.4a7.1 7.1 0 0 1 4.7-1.8h36.2a7 7 0 0 1 6.4 4.4 7 7 0 0 1-1.5 7.6l-18 18.1a7 7 0 0 1-9.9 0l-18.1-18.1a7 7 0 0 1 .2-10.2zM245.4 305.1l.1 4.6h.3v-4.6M249.3 305.7a8 8 0 0 1 4.2 3.9M249.3 305.7v-10.6h6v6.5a2.01 2.01 0 0 0 2 2h4v83h-4a2.01 2.01 0 0 0-2 2v6.5h-6v-10.5M253.5 309.6l.7 2.2 .1 3.3a4.1 4.1 0 0 1 4.5 1.4l.5 1.6v54a3 3 0 0 1-3 3h-2l-.1 3.4-.7 2.1M253.5 309.6h7.8M254.1 311.4h-1.3l-.1 .8 .1 .7h1.5M177.1 322.4a7 7 0 0 1 10.2-.3l18 18.1a7 7 0 0 1 0 9.9l-18 18.1a7 7 0 0 1-7.7 1.5 7 7 0 0 1-4.3-6.5v-36.1a7 7 0 0 1 1.8-4.7zM240.4 322.1a7 7 0 0 1 7.6-1.5 7 7 0 0 1 4.3 6.5v36.1a7 7 0 0 1-4.3 6.5 7 7 0 0 1-7.6-1.5l-18.1-18.1a7 7 0 0 1 0-9.9zM173.3 377.4h1.5l.2 .8-.2 .7h-1.3M190.8 371.7l18.1-18.1a7 7 0 0 1 9.9 0l18 18.1a7 7 0 0 1 1.5 7.6 7 7 0 0 1-6.4 4.3h-36.2a7 7 0 0 1-6.4-4.3 7 7 0 0 1 1.5-7.6zM254.3 377.4h-1.5l-.1 .8 .1 .7h1.3"/>
<path d="M166.3 380.6h7.8M174.1 380.6a8 8 0 0 0 4.2 4M178.3 390.8h6a3.1 3.1 0 0 1 3-3.7h53a3.1 3.1 0 0 1 3 3.7h6M178.3 384.6l3 .5h65l3-.5M181.8 385.1l.1-4.5h.3v4.5M245.4 385.1l.1-4.5h.3v4.5M253.5 380.6a8 8 0 0 1-4.2 4M253.5 380.6h7.8M166.3 496.1h2M166.3 491.1h2M166.3 493l.4 .3M168.3 491.7l-2 2"/>
<path d="M168.3 491.1h3M168.3 496.1h3M168.3 491.1v1.5h7M170.4 492.6l2 2M171.3 496.1h2M171.3 491.1h2M171.3 491.1v1.5M171.3 494.6v1.5M171.9 492.6l-2 2M173.3 491.1v1.5l.1-.3 .1 .3M173.5 494.6l-.1 .2-.1-.2v1.5M174.1 486.6h4.2v4.5h3"/>
<path d="M174.1 486.6v4.5h-.8M174.1 486.6h-7.8v16.5h7.8v-7h-.8M174.9 492.6l.4 .4M175.3 492.6h12M175.3 494.6h12M175.3 494.6h-7v1.5M175.3 492.6v2M175.3 493.7l-.9 .9M175.9 488.3a1.02 1.02 0 0 1 1.6 .8 1.02 1.02 0 0 1-1.6 .8M175.9 488.3a.93 .93 0 0 0-1.4 .8 .93 .93 0 0 0 1.4 .8M175.9 497.3a1.02 1.02 0 0 1 1.6 .8 1.02 1.02 0 0 1-1.6 .8M175.9 497.3a.93 .93 0 0 0-1.4 .8 .93 .93 0 0 0 1.4 .8"/>
<path d="M175.9 488.3a1.02 1.02 0 0 0 0 1.6M175.9 497.3a1.02 1.02 0 0 0 0 1.6M181.3 496.1h-3v4.5h-4.2M181.3 496.1h65M181.3 491.1h65M181.3 491.1v1.5M181.3 494.6v1.5M181.8 492.6h.4M181.8 494.6h.4M187.3 492.6h18M187.3 494.6h18M187.3 492.6v2"/>
<path d="M205.3 492.6h2.1M205.3 494.6h2.1M205.3 492.6v2M207.4 492.6h3.9M207.4 494.6h3.9M207.4 492.6v2M207.4 493.6l.9 1M207.8 492.6l-.4 .4M210.8 492.6l.5 .5M211.3 493.6l-1 1M211.3 492.6h5M211.3 494.6h5"/>
<path d="M211.3 492.6v2M216.3 492.6h3.9M216.3 494.6h3.9M216.3 492.6v2M216.8 492.6l-.5 .5M217.2 494.4l.1 .2M219.8 492.6l.4 .4M220.2 493.6l-.9 1M220.2 492.6h2.1M220.2 494.6h2.1M220.2 492.6v2M222.3 492.6h18.1"/>
<path d="M222.3 494.6h18.1M222.3 492.6v2M240.4 492.6h11.9M240.4 494.6h11.9M240.4 492.6v2M245.4 492.6h.4M245.4 494.6h.4M246.3 496.1h3v4.5h4.2M246.3 491.1v1.5M246.3 494.6v1.5M251.7 488.3a1.02 1.02 0 0 0-1.6 .8 1.02 1.02 0 0 0 1.6 .8M251.7 488.3a.93 .93 0 0 1 1.4 .8 .93 .93 0 0 1-1.4 .8"/>
<path d="M251.7 497.3a1.02 1.02 0 0 0-1.6 .8 1.02 1.02 0 0 0 1.6 .8M251.7 497.3a.93 .93 0 0 1 1.4 .8 .93 .93 0 0 1-1.4 .8M251.7 488.3a1.02 1.02 0 0 1 0 1.6M251.7 497.3a1.02 1.02 0 0 1 0 1.6M252.3 494.6h7v1.5M252.3 492.6v2M252.7 492.6l-.4 .4M253.1 494.4l.1 .2M253.5 486.6h-4.2v4.5h-3M253.5 486.6v4.5h.8M253.5 486.6h7.8v16.5h-7.8v-7h.8M254.1 494.6l.1 .2 .1-.2v1.5"/>
<path d="M254.3 491.1v1.5v-.3l-.2 .3M254.3 496.1h2M254.3 491.1h2M255.7 492.6l.8 .7M256.3 491.1h3M256.3 496.1h3M256.3 491.1v1.5M256.3 494.6v1.5M257.2 492.6l-2 2M259.3 491.1v1.5h-7M259.3 496.1h2M259.3 491.1h2"/>
<path d="M259.3 491.7l2 2M261.3 493l-2 2"/>
<circle cx="169.3" cy="57" r="1.03"/>
<circle cx="176.5" cy="59.8" r="1.03"/>
<circle cx="251.1" cy="59.8" r="1.03"/>
<circle cx="258.3" cy="57" r="1.02"/>
<circle cx="176.5" cy="68.8" r="1.03"/>
<circle cx="182" cy="64.3" r="1.02"/>
<circle cx="245.6" cy="64.3" r="1.02"/>
<circle cx="251.1" cy="68.8" r="1.03"/>
<circle cx="101.6" cy="111" r="1.02"/>
<circle cx="106.1" cy="115.4" r="1.25"/>
<circle cx="110.6" cy="111.1" r="1.02"/>
<circle cx="312.4" cy="111" r="1.02"/>
<circle cx="316.9" cy="115.4" r="1.25"/>
<circle cx="321.4" cy="111" r="1.02"/>
<circle cx="213.8" cy="148.4" r="2.5"/>
<circle cx="101.6" cy="185.7" r="1.03"/>
<circle cx="106.1" cy="181.3" r="1.25"/>
<circle cx="110.6" cy="185.7" r="1.02"/>
<circle cx="312.4" cy="185.7" r="1.03"/>
<circle cx="316.9" cy="181.4" r="1.25"/>
<circle cx="321.4" cy="185.7" r="1.03"/>
<circle cx="169.3" cy="253.3" r="1.02"/>
<circle cx="176.5" cy="241.5" r="1.03"/>
<circle cx="176.5" cy="250.5" r="1.03"/>
<circle cx="182" cy="246" r="1.02"/>
<circle cx="245.6" cy="246" r="1.02"/>
<circle cx="251.1" cy="241.5" r="1.03"/>
<circle cx="251.1" cy="250.5" r="1.03"/>
<circle cx="258.3" cy="253.3" r="1.03"/>
<circle cx="213.8" cy="345.1" r="2.5"/>
<circle cx="169.3" cy="500.9" r="1.02"/>
<circle cx="258.3" cy="500.9" r="1.02"/>
</g>
<text font-size="11.2" x="303.8" y="544.2">BY.ФДБИ 955.01.04.00</text>
<g font-size="10.9">
<text x="149.1" y="349.2">А</text>
<text x="272.2" y="349.2">А</text>
<text x="205.1" y="469.5">А-А</text>
</g>
<text font-size="8" x="313.2" y="562.8">Переборка</text>
<text font-size="6.9" x="409.8" y="71.5" transform="rotate(-90 409.8 71.5)">BY.ФДБИ 955.01.04.00</text>
<g font-size="5.6">
<text x="383.6" y="562.9">41.71</text>
<text x="385.9" y="582.8">БГУ</text>
</g>
<g font-size="5.4" fill="#808080">
<text x="208.3" y="79.1">79,39</text>
<text x="348.6" y="82.6">6отв. M2.5х6-7,5</text>
<text x="211.7" y="87.1">71</text>
<text x="139.1" y="91.6" transform="rotate(-90 139.1 91.6)">8,50</text>
<text x="155.1" y="91.6" transform="rotate(-90 155.1 91.6)">4,30</text>
<text x="209.1" y="93.4">59</text>
<text x="358.6" y="90">2отв. M3х8-9,5</text>
<text x="191" y="101.1">R3</text>
<text x="147.1" y="103.6" transform="rotate(-90 147.1 103.6)">8</text>
<text x="270.1" y="105.5" transform="rotate(-90 270.1 105.5)">10</text>
<text x="278.1" y="110.8" transform="rotate(-90 278.1 110.8)">20</text>
<text x="147.1" y="129.7">2</text>
<text x="240" y="141.4">5</text>
<text x="286.1" y="151.7" transform="rotate(-90 286.1 151.7)">100</text>
<text x="335.2" y="150.8" transform="rotate(-90 335.2 150.8)">66</text>
<text x="343.2" y="154" transform="rotate(-90 343.2 154)">74,60</text>
<text x="351.2" y="150.8" transform="rotate(-90 351.2 150.8)">89</text>
<text x="264.9" y="195">R2</text>
<text x="211.4" y="207.1">83</text>
<text x="294.6" y="207.1">2,50</text>
<text x="211.4" y="215.1">95</text>
<text x="312.2" y="215.1">7</text>
<text x="310.9" y="223.1">11,50</text>
<text x="155.1" y="232.3" transform="rotate(-90 155.1 232.3)">2,50</text>
<text x="147.1" y="243.7" transform="rotate(-90 147.1 243.7)">7</text>
<text x="131.1" y="251.5" transform="rotate(-90 131.1 251.5)">14,30</text>
<text x="139.1" y="249.6" transform="rotate(-90 139.1 249.6)">11,50</text>
<text x="208.3" y="264.2">63,60</text>
<text x="266.8" y="264.8">8отв. M2.5х6-7,5</text>
<text x="208.1" y="272.2">74,60</text>
<text x="211.4" y="280.2">89</text>
<text x="186.5" y="338.9">R7</text>
<text x="318" y="347.6" transform="rotate(-90 318 347.6)">80</text>
<text x="283.1" y="351.2" transform="rotate(-90 283.1 351.2)">26,87</text>
<text x="291.1" y="350.8" transform="rotate(-90 291.1 350.8)">36,13</text>
<text x="299.1" y="349" transform="rotate(-90 299.1 349)">60</text>
<text x="307.1" y="348.1" transform="rotate(-90 307.1 348.1)">63</text>
<text x="153" y="384">R3</text>
<text x="271.3" y="400.9">R8</text>
<text x="208.3" y="403.9">26,87</text>
<text x="208.6" y="411.9">36,13</text>
<text x="211.4" y="419.9">63</text>
<text x="211.7" y="427.9">81</text>
<text x="211.7" y="435.9">91</text>
<text x="155.1" y="483.6" transform="rotate(-90 155.1 483.6)">4,50</text>
<text x="270.1" y="485.9" transform="rotate(-90 270.1 485.9)">2</text>
<text x="278.1" y="494.8" transform="rotate(-90 278.1 494.8)">5</text>
<text x="286.1" y="500" transform="rotate(-90 286.1 500)">16,50</text>
</g>
<text font-size="5.4" x="403.9" y="562.9">1:1</text>
<text font-size="5.1" x="310" y="584.5">Д16Т ГОСТ 4784-2019</text>
<text font-size="4.2" x="366.2" y="562.6">О</text>
<g font-size="4">
<text x="247.5" y="562.5">Суровцев</text>
<text x="247.4" y="567.4">Стецко</text>
<text x="365.5" y="572.7">Лист 1</text>
<text x="385.5" y="572.7">Листов 1</text>
<text x="247.5" y="587.5">Семенович</text>
<text x="247.5" y="582.5">Огурцов</text>
</g>
<g font-size="3.6">
<text x="11.6" y="343.3" transform="rotate(-90 11.6 343.3)">Перв. примен.</text>
<text x="11.6" y="400.2" transform="rotate(-90 11.6 400.2)">Справ. №</text>
<text x="11.6" y="472.1" transform="rotate(-90 11.6 472.1)">Подп. и дата</text>
<text x="11.5" y="502" transform="rotate(-90 11.5 502)">Инв. № дубл.</text>
<text x="11.6" y="527" transform="rotate(-90 11.6 527)">Взам. инв. №</text>
<text x="11.6" y="557.1" transform="rotate(-90 11.6 557.1)">Подп. и дата</text>
<text x="230.4" y="557.6">Изм.</text>
<text x="237.5" y="557.6">Лист</text>
<text x="250.9" y="557.6">№ докум.</text>
<text x="272.9" y="557.6">Подп.</text>
<text x="285.4" y="557.6">Дата</text>
<text x="368.4" y="552.6">Лит.</text>
<text x="383.4" y="552.6">Масса</text>
<text x="397.9" y="552.6">Масштаб</text>
<text x="230.5" y="562.6">Разраб.</text>
<text x="230.5" y="567.6">Пров.</text>
<text x="230.5" y="572.6">Т. контр.</text>
<text x="11.6" y="587" transform="rotate(-90 11.6 587)">Инв. № подл.</text>
<text x="230.5" y="587.6">Утв.</text>
<text x="230.5" y="582.6">Н. контр.</text>
<text x="321.5" y="592.6">Копировал</text>
<text x="380.7" y="592.6">Формат А2</text>
<text x="418.9" y="588.8" transform="rotate(-90 418.9 588.8)">Файл: bulkhead_s</text>
</g>
</svg>
